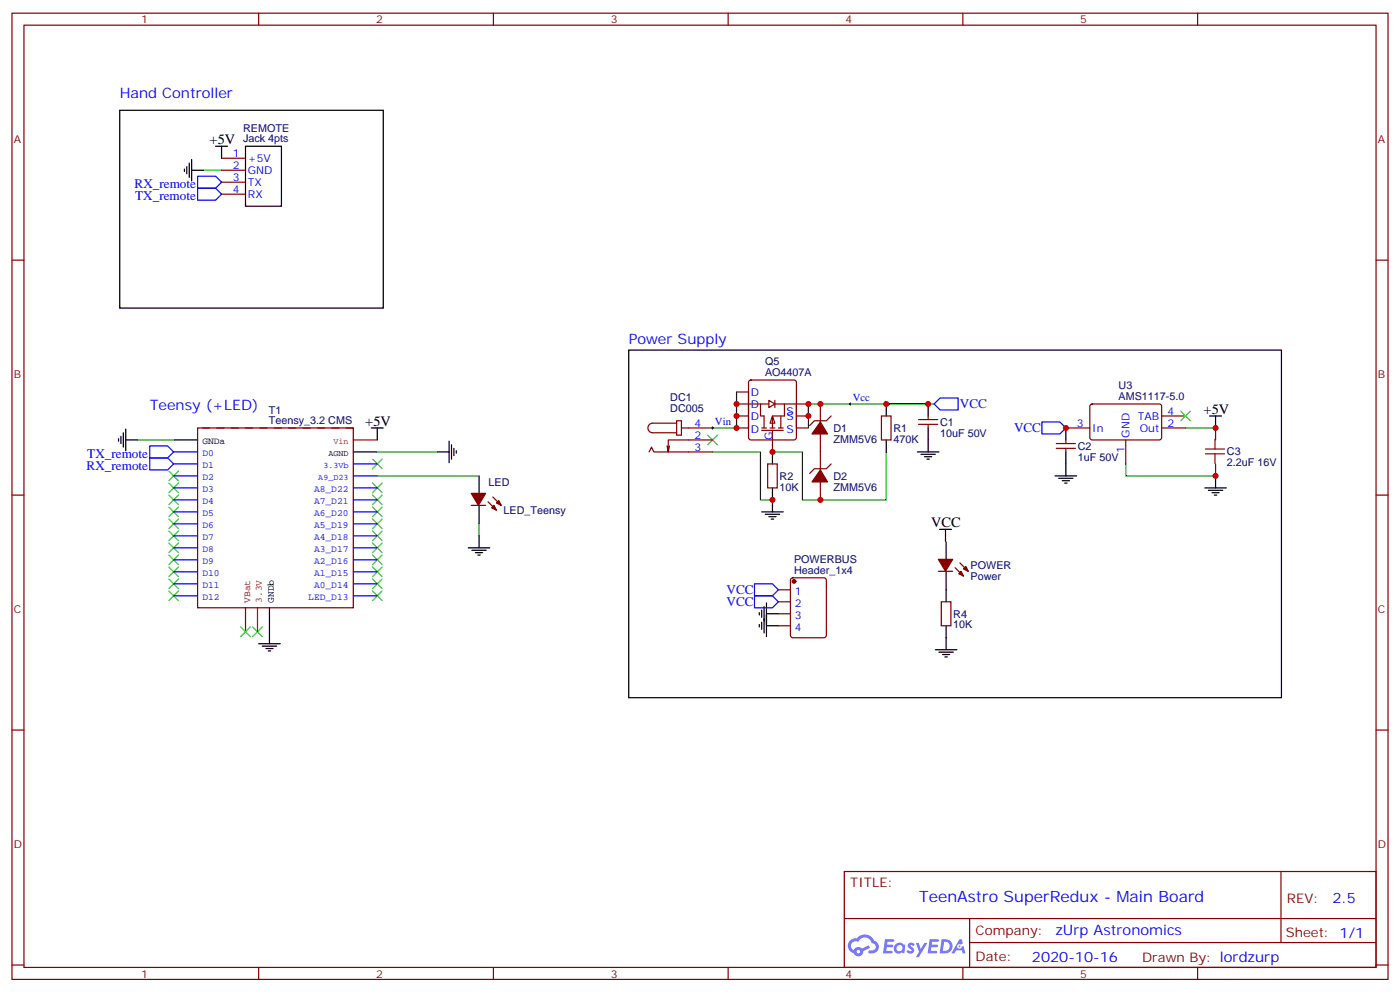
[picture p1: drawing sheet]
<svg xmlns="http://www.w3.org/2000/svg" width="412mm" height="292mm" viewBox="0 0 412 292" stroke-linecap="round" stroke-linejoin="round" font-family="sans-serif">
<g fill="none" stroke="#870000" stroke-width=".35">
<path d="M3.5 3.9h405.4v284.3h-405.4zM7.1 7.4h398.2v277.3h-398.2zM76.2 3.9v3.5M145.3 3.9v3.5M214.5 3.9v3.5M283.6 3.9v3.5M352.8 3.9v3.5M3.5 76.6h3.6M405.3 76.6h3.6M3.5 145.7h3.6M405.3 145.7h3.6M3.5 214.8h3.6"/>
<path d="M405.3 214.8h3.6M248.7 256.5h156.6v28.2h-156.6zM377.3 256.5v20.9M248.7 270.3h156.5M285.6 277.4h119.6M285.6 270.3v14.1M3.5 284h3.6M76.2 284.7v3.5M145.3 284.7v3.5M214.5 284.7v3.5M283.6 284.7v3.5M352.8 284.7v3.5"/>
<path d="M405.3 284h3.6"/>
</g>
<g fill="#5487ff">
<path d="M267.7 277.6a1.22 1.22 0 0 1 1.7 .3l-.4 .6a.47 .47 0 0 0-.3-.4 .47 .47 0 0 0-.5 .2l.1 .2a1.14 1.14 0 0 1 .8 1.8 1.14 1.14 0 0 1-1.9-.1l-.2-.1 .5-.6 .7 .4a.29 .29 0 0 0 .3-.2 .29 .29 0 0 0-.2-.3 1.04 1.04 0 0 1-.6-1.8z"/>
<path d="M260.7 276.4h2.4l.3 .2-.2 .5h-1.8l-.1 .9h1.5l.3 .4-.3 .3h-1.6l-.2 1.1 1.7 .1 .2 .3-.2 .3-2.6 .1z"/>
<path d="M273.8 276.4h2.4l.3 .2-.1 .5h-1.8l-.2 .9h1.6l.3 .4-.4 .3h-1.6l-.1 1.1 1.7 .1 .2 .3-.2 .3h-2.6z"/>
<path d="M282.6 276.4h.7l.3 1.3-.6 .3a.69 .69 0 0 0-1 .2 .69 .69 0 0 0 .4 1 .69 .69 0 0 0 .9-.6l.5-.3 .6 2.2h-.8l-.2-.8h-1.8l-.5 .8h-.8z"/>
<path d="M269.8 277.5h.8l.6 1.8 1.1-1.8h.9l-2.6 4.2h-.8l.9-1.6z"/>
<path d="M277.4 276.4l-.6 4.2h1.3a2.11 2.11 0 0 0 2.5-2.2 2.11 2.11 0 0 0-2.5-2zM278.1 277.1a1.39 1.39 0 0 1 1.7 1.5 1.39 1.39 0 0 1-1.8 1.2h-.3z"/>
<path d="M263.7 278a1.54 1.54 0 0 0-.1 2.2 1.54 1.54 0 0 0 2.2 .1l.6 .3 .3-2.3-.2-.3h-.4a1.49 1.49 0 0 0-2.4 0zM264 279a.94 .94 0 0 1 1.8 0 .94 .94 0 0 1-1.8 0z"/>
<path d="M250.4 276.8a2.18 2.18 0 0 0 1.1 3.7 1.44 1.44 0 0 0 1.6 .9 1.44 1.44 0 0 0 1.2-1.5l2-1-.5-.7-1.9 1a1.47 1.47 0 0 0-2.4 .4 1.39 1.39 0 0 1-.7-1.9 1.39 1.39 0 0 1 2-.5 2.12 2.12 0 0 1 2.2-1.3 2.12 2.12 0 0 1 1.9 1.7 1.14 1.14 0 0 1 1.1 1.4 1.14 1.14 0 0 1-1.7 .7 .43 .43 0 0 0-.5 .4 .43 .43 0 0 0 .4 .5 1.98 1.98 0 0 0 2.5-1.3 1.98 1.98 0 0 0-1.2-2.5 3.1 3.1 0 0 0-5.3-.7l-.9 .1zM252.3 280.1a.55 .55 0 0 1 1.1 0 .55 .55 0 0 1-1.1 0z"/>
<circle cx="282.6" cy="278.5" r=".26"/>
</g>
<g fill="none" stroke="#000" stroke-width=".35">
<path d="M72.3 43h10.6v17.7h-10.6zM185.2 103h192.3v102.3h-192.3zM273.4 118.9v3.5M270.2 133h6.4M271.3 133.7h4.2M272.3 134.4h2.2M273 135.1h.8M273.4 125.9v7.1M314 125.9v3.6M314 133v7.1M224.4 150.6h6.3M225.4 151.3h4.3"/>
<path d="M226.5 152h2.1M227.2 152.8h.7M227.5 147.1v3.5M310.8 140.1h6.3M311.9 140.8h4.2M312.9 141.5h2.1M313.6 142.2h.7M354.9 143.6h6.3M356 144.3h4.2M357 145h2.1M357.7 145.7h.7M358.1 140.1v3.5"/>
<path d="M224.4 179.6v2.1M225.1 178.5v7.8M225.8 177.4v9.9M278.7 173.6v3.5M223.7 180.3v.7M223.7 183.8v.7M224.4 183.1v2.1M225.8 184.1h3.5M225.8 180.6h3.5M275.5 191.2h6.4M276.6 191.9h4.2M277.6 192.6h2.2"/>
<path d="M278.3 193.3h.7M278.7 184.1v7.1"/>
</g>
<path d="M275.2 118.9l1.7-1.8h5.3v3.5h-5.3zM306.9 124.2h5.3l1.8 1.7-1.8 1.8h-5.3zM222.2 175.3h5.3l1.8 1.8-1.8 1.8h-5.3zM222.2 171.8h5.3l1.8 1.8-1.8 1.7h-5.3z" fill="none" stroke="#00f" stroke-width=".35"/>
<g fill="none" stroke="#870000" stroke-width=".35">
<path d="M65.3 46.6h7M65.3 50.1h7M65.3 53.6h7M65.3 57.2h7M217 115.4h3.5v10.5h-3.5M217 118.9h7M220.7 112l.5-.2h12.7l.5 .2 .2 .5v16.3l-.2 .5-.5 .2h-12.7l-.5-.3-.2-.4v-16.3zM231.1 118.9h7M234.6 118.9v7h3.5M191.2 133l.7-1.4 .7 1.4h17.3M197.2 131.2l-.4 1.8M199.3 123.8h1.4v4.3h-1.4z"/>
<path d="M199.3 124.5h-7a1.41 1.41 0 0 0-1.4 1.4 1.41 1.41 0 0 0 1.4 1.5h7M200.7 125.9h9.2M209.9 129.5h-13.1v3.5l-.3-1.8M217 122.4h3.5M227.5 126.6v6.4M234.6 122.4h3.5M270.6 124.9h5.6M270.6 123.5h5.6M273.4 122.4v1.1M273.4 124.9v1M311.1 131.9h5.7M311.1 130.5h5.7"/>
<path d="M314 129.5v1M314 131.9v1.1M358.1 125.9v3.6M358.1 136.5v3.6M229.3 173.6h3.5M229.3 177.1h3.5M233.1 170.2l.4-.2h9.2l.7 .5v16.5l-.4 .6-9.5 .1-.6-.5-.1-16.5zM277.3 177.1h2.8v7h-2.8zM229.3 180.6h3.5M229.3 184.1h3.5"/>
</g>
<circle cx="233.9" cy="171.1" r=".53" fill="#870000" stroke="#870000" stroke-width=".35"/>
<g fill="none" stroke="#3c3" stroke-width=".35">
<path d="M49.7 138.6l2.9 2.9M52.6 138.6l-2.9 2.9M109.7 135.1l2.8 2.8M112.5 135.1l-2.8 2.8M208.5 128.1l2.8 2.8M211.3 128.1l-2.8 2.8M49.7 142.2l2.9 2.8M49.7 145.7l2.9 2.8M49.7 149.2l2.9 2.8M49.7 159.8l2.9 2.8M49.7 156.3l2.9 2.8M49.7 152.8l2.9 2.8"/>
<path d="M52.6 142.2l-2.9 2.8M52.6 145.7l-2.9 2.8M52.6 149.2l-2.9 2.8M52.6 159.8l-2.9 2.8M52.6 156.3l-2.9 2.8M52.6 152.8l-2.9 2.8M109.7 152.8l2.8 2.8M109.7 149.2l2.8 2.8M109.7 145.7l2.8 2.8M109.7 142.2l2.8 2.8M109.7 156.3l2.8 2.8M109.7 159.8l2.8 2.8"/>
<path d="M112.5 152.8l-2.8 2.8M112.5 149.2l-2.8 2.8M112.5 145.7l-2.8 2.8M112.5 142.2l-2.8 2.8M112.5 156.3l-2.8 2.8M112.5 159.8l-2.8 2.8M49.7 173.9l2.9 2.8M49.7 170.4l2.9 2.8M49.7 166.9l2.9 2.8M49.7 163.3l2.9 2.9M52.6 173.9l-2.9 2.8M52.6 170.4l-2.9 2.8"/>
<path d="M52.6 166.9l-2.9 2.8M52.6 163.3l-2.9 2.9M109.7 173.9l2.8 2.8M109.7 170.4l2.8 2.8M109.7 166.9l2.8 2.8M109.7 163.3l2.8 2.9M112.5 173.9l-2.8 2.8M112.5 170.4l-2.8 2.8M112.5 166.9l-2.8 2.8M112.5 163.3l-2.8 2.9M74.4 184.5l2.9 2.8M77.3 184.5l-2.9 2.8"/>
</g>
<path d="M60 50.1h5.3M217 115.4v7M261.1 118.9h14.1M209.9 133h14.1v14.1h3.5M227.5 133h8.9v14.1h24.7v-14.1" fill="none" stroke="#008700" stroke-width=".35"/>
<path d="M355.1 133.6h5.6M355.1 132.1h5.6M357.9 129.3v2.8M357.9 133.6v2.8" fill="none" stroke="#a10000" stroke-width=".35"/>
<path d="M250.1 118.9h.7M250.5 118.5v.7M209.5 125.9h.8M209.9 125.6v.7" fill="none" stroke="#000" stroke-width=".29"/>
<g fill="#fff" stroke="#870000" stroke-width=".35">
<path d="M227.5 122.4l.7 2.1h-1.4z"/>
<path d="M226.5 117.8l1.7 1.1-1.7 1z"/>
</g>
<g fill="none" stroke="#870000" stroke-width=".35">
<path d="M226.5 118.9h-2.5v3.5h1.1v3.5M228.2 118.9h2.9v3.5h-3.6v3.5M228.2 117.8v2.1M241.7 118.9v5.3M321.3 119.1l.4-.2h20.1l.4 .7-.1 9.4-.6 .5-20-.1-.5-.6v-9.2zM224.4 126.6h6.3M224.4 125.9h1.4M226.1 136.5h2.9v7.1h-2.9zM226.8 125.9h1.4M229.3 125.9h1.4M230 122.4v3.5M241.7 127.7v10.6"/>
<path d="M244.8 122.4l-1.4 1.4h-3.5l-1.4 1.4M244.8 136.5l-1.4 1.4h-3.5l-1.4 1.4M259.6 122.4h2.9v7.1h-2.9zM314 125.9h7M331.6 129.5v7M342.2 125.9h7M342.2 122.4h7M138.8 148.7h4.3M143.8 147.7l2.4 2.4M145.2 146.3l2.4 2.4M241.7 141.8v5.3M276.4 168.1h4.2"/>
<path d="M281.3 167.1l2.5 2.4M282.8 165.7l2.4 2.4"/>
</g>
<g fill="none" stroke="#000" stroke-width=".35">
<path d="M35.3 32.5h77.6v58.2h-77.6zM54.3 49.7v.7M55 49v2.2M55.7 48v4.2M56.4 50.1h3.6M56.4 46.9v6.4M63.5 43h3.5M65.3 43v3.6M261.1 118.9v3.5M34.9 129.1v.7M35.6 128.4v2.1M36.3 127.4v4.2"/>
<path d="M37 129.5h3.6M37 126.3v6.3M51.2 129.5h7M104.1 133h7M109.4 125.9h3.5M111.1 125.9v3.6M128.8 133h3.5M132.3 129.8v6.4M133 130.9v4.2M133.7 131.9v2.2M134.4 132.6v.7M227.5 133v3.5"/>
<path d="M261.1 129.5v3.5M356.3 122.4h3.5M358.1 122.4v3.5M141.1 140.1v5.2M141.1 148.9v5.3M141.1 157.7v3.5M227.5 143.6v3.5M276.8 155.8h3.5M278.5 155.8v3.5M278.7 159.5v5.2M79.4 178.9v10.5M137.9 161.2h6.4"/>
<path d="M139 161.9h4.2M140.1 162.6h2.1M140.8 163.3h.7M278.7 168.3v5.3M76.2 189.4h6.3M77.3 190.1h4.2M78.3 190.9h2.1M79 191.6h.7"/>
</g>
<g fill="#870000" stroke="#870000" stroke-width=".35">
<path d="M241.7 124.2l2.1 3.5h-4.6z"/>
<path d="M241.7 138.3l2.1 3.5h-4.6z"/>
<path d="M138.8 145.2h4.3l-2.2 3.5z"/>
<path d="M144.8 149.4l.7-.7 .7 1.4z"/>
<path d="M146.2 148l.7-.7 .7 1.4z"/>
<path d="M276.4 164.6h4.2l-2.1 3.5z"/>
<path d="M282.4 168.8l.7-.7 .7 1.4z"/>
<path d="M283.8 167.4l.7-.7 .7 1.4z"/>
</g>
<path d="M238.1 118.9v7M273.4 118.9h-35.3v3.5M40.6 129.5h10.6M111.1 133h17.7M217 122.4v3.5h-7.1M331.6 136.5v3.6h26.5M349.2 125.9h8.9M111.1 140.1h30M141.1 154.2v3.5" fill="none" stroke="#008700" stroke-width=".35"/>
<g fill="none" stroke="#00f" stroke-width=".35">
<path d="M58.2 51.9h5.3l1.8 1.7-1.8 1.8h-5.3zM58.2 55.4h5.3l1.8 1.8-1.8 1.7h-5.3zM44.1 131.2h5.3l1.8 1.8-1.8 1.8h-5.3zM44.1 134.8h5.3l1.8 1.7-1.8 1.8h-5.3zM51.2 136.5h7M51.2 133h7M104.1 136.5h7M51.2 157.7h7M51.2 154.2h7M51.2 140.1h7M51.2 150.6h7M51.2 147.1h7"/>
<path d="M51.2 143.6h7M104.1 157.7h7M104.1 154.2h7M104.1 140.1h7M104.1 150.6h7M104.1 147.1h7M104.1 143.6h7M51.2 168.3h7M51.2 171.8h7M51.2 175.3h7M51.2 164.7h7M51.2 161.2h7"/>
<path d="M104.1 168.3h7M104.1 171.8h7M104.1 175.3h7M104.1 164.7h7M104.1 161.2h7"/>
</g>
<path d="M104.1 129.5h7M75.8 178.9v7" fill="none" stroke="#f00" stroke-width=".35"/>
<path d="M72.3 178.9v7" fill="none" stroke="#850000" stroke-width=".35"/>
<path d="M58.2 125.9h45.9v53h-45.9z" fill="none" stroke="#600" stroke-width=".35"/>
<path d="M104.1 125.9h-45.9" fill="none" stroke="#600" stroke-width=".35" stroke-dasharray="2.1 2.1"/>
<path d="M347.8 121l2.9 2.8M350.7 121l-2.9 2.8M70.9 184.5l2.8 2.8M73.7 184.5l-2.8 2.8" fill="none" stroke="#3c3" stroke-width=".35"/>
<g fill="#c00">
<circle cx="273.4" cy="118.9" r=".88"/>
<circle cx="241.7" cy="147.1" r=".88"/>
<circle cx="227.5" cy="133" r=".88"/>
<circle cx="227.5" cy="147.1" r=".88"/>
<circle cx="241.7" cy="118.9" r=".88"/>
<circle cx="238.1" cy="118.9" r=".88"/>
<circle cx="238.1" cy="122.4" r=".88"/>
<circle cx="261.1" cy="118.9" r=".88"/>
<circle cx="217" cy="125.9" r=".88"/>
<circle cx="217" cy="122.4" r=".88"/>
<circle cx="217" cy="118.9" r=".88"/>
<circle cx="358.1" cy="140.1" r=".88"/>
<circle cx="314" cy="125.9" r=".88"/>
<circle cx="358.1" cy="125.9" r=".88"/>
</g>
<text font-size="4.6" fill="#00f" x="270.8" y="265.5">TeenAstro SuperRedux - Main Board</text>
<g font-size="4.2" fill="#00f">
<text x="35.3" y="28.9">Hand Controller</text>
<text x="185.2" y="101.2">Power Supply</text>
<text x="44.1" y="120.6">Teensy (+LED)</text>
<text x="392.5" y="265.7">2.5</text>
<text x="310.9" y="275.3">zUrp Astronomics</text>
<text x="304" y="283.1">2020-10-16</text>
</g>
<g font-size="4.2">
<text x="61.7" y="42.3">+5V</text>
<text x="107.6" y="125.2">+5V</text>
<text x="354.5" y="121.7">+5V</text>
<text x="274.3" y="155.1">VCC</text>
</g>
<g font-size="3.9" fill="#00f">
<text x="39.6" y="55.4">RX_remote</text>
<text x="39.8" y="58.9">TX_remote</text>
<text x="282.8" y="120.1">VCC</text>
<text x="298.7" y="127.2">VCC</text>
<text x="25.7" y="134.8">TX_remote</text>
<text x="25.5" y="138.3">RX_remote</text>
<text x="214" y="178.4">VCC</text>
<text x="214" y="174.8">VCC</text>
</g>
<g font-size="3.9" fill="#800">
<text x="250.5" y="261.1">TITLE:</text>
<text x="379.1" y="265.7">REV:</text>
<text x="287.4" y="275.3">Company:</text>
<text x="378.7" y="275.9">Sheet: 1/1</text>
<text x="287.4" y="282.9">Date:</text>
<text x="336.4" y="283">Drawn By: lordzurp</text>
</g>
<g font-size="3.2" fill="#800">
<text x="41.6" y="6.9">1</text>
<text x="110.8" y="6.9">2</text>
<text x="179.9" y="6.9">3</text>
<text x="249.1" y="6.9">4</text>
<text x="318.2" y="6.9">5</text>
<text x="4.1" y="42">A</text>
<text x="405.9" y="42">A</text>
<text x="4.1" y="111.1">B</text>
<text x="405.9" y="111.1">B</text>
<text x="4.1" y="180.3">C</text>
<text x="405.9" y="180.3">C</text>
<text x="4.1" y="249.4">D</text>
<text x="405.9" y="249.4">D</text>
<text x="41.6" y="287.7">1</text>
<text x="110.8" y="287.7">2</text>
<text x="179.9" y="287.7">3</text>
<text x="249.1" y="287.7">4</text>
<text x="318.2" y="287.7">5</text>
</g>
<g font-size="3.2" fill="#000080">
<text x="71.6" y="41.9">Jack 4pts</text>
<text x="71.6" y="38.8">REMOTE</text>
<text x="225.3" y="107.6">Q5</text>
<text x="225.3" y="110.8">AO4407A</text>
<text x="197.4" y="118.1">DC1</text>
<text x="329.5" y="117.7">AMS1117-5.0</text>
<text x="329.5" y="114.6">U3</text>
<text x="79.2" y="124.9">Teensy_3.2 CMS</text>
<text x="79.2" y="121.8">T1</text>
<text x="197.4" y="121.3">DC005</text>
<text x="276.9" y="125.3">C1</text>
<text x="245.5" y="130.3">ZMM5V6</text>
<text x="245.5" y="127.1">D1</text>
<text x="263.2" y="130.3">470K</text>
<text x="263.2" y="127.1">R1</text>
<text x="276.9" y="128.5">10uF 50V</text>
<text x="317.5" y="135.6">1uF 50V</text>
<text x="317.5" y="132.4">C2</text>
<text x="361.4" y="134">C3</text>
<text x="361.4" y="137.2">2.2uF 16V</text>
<text x="143.9" y="143">LED</text>
<text x="229.7" y="141.2">R2</text>
<text x="245.5" y="141.2">D2</text>
<text x="229.7" y="144.4">10K</text>
<text x="245.5" y="144.4">ZMM5V6</text>
<text x="148.3" y="151.3">LED_Teensy</text>
<text x="233.9" y="165.8">POWERBUS</text>
<text x="285.9" y="167.5">POWER</text>
<text x="233.9" y="169">Header_1x4</text>
<text x="285.9" y="170.7">Power</text>
<text x="280.8" y="184.9">10K</text>
<text x="280.8" y="181.8">R4</text>
</g>
<g font-size="3.2" fill="#00f">
<text x="68.5" y="46.2">1</text>
<text x="73" y="47.6">+5V</text>
<text x="68.5" y="49.7">2</text>
<text x="68.5" y="53.3">3</text>
<text x="73" y="51.2">GND</text>
<text x="68.5" y="56.8">4</text>
<text x="73" y="54.7">TX</text>
<text x="73" y="58.2">RX</text>
<text x="221.2" y="119.9">D</text>
<text x="221.2" y="116.4">D</text>
<text x="251.2" y="118">Vcc</text>
<text x="204.6" y="125.6">4</text>
<text x="210.6" y="125.1">Vin</text>
<text x="221.2" y="123.5">D</text>
<text x="231.7" y="123.5">S</text>
<text x="231.7" y="122.1">S</text>
<text x="317.2" y="125.6">3</text>
<text x="335.2" y="123.5">TAB</text>
<text x="344" y="125.6">2</text>
<text x="344" y="122.1">4</text>
<text x="204.6" y="129.1">2</text>
<text x="221.2" y="127.4">D</text>
<text x="227.5" y="129.5" transform="rotate(-90 227.5 129.5)">G</text>
<text x="231.7" y="127.4">S</text>
<text x="321.7" y="127">In</text>
<text x="332.7" y="128.8" transform="rotate(-90 332.7 128.8)">GND</text>
<text x="335.7" y="127">Out</text>
<text x="204.6" y="132.6">3</text>
<text x="331.3" y="133.2" transform="rotate(-90 331.3 133.2)">1</text>
<text x="234.1" y="175">1</text>
<text x="234.1" y="178.5">2</text>
<text x="234.1" y="182">3</text>
<text x="234.1" y="185.6">4</text>
</g>
<g font-size="2.8">
<text x="59.6" y="130.8">GNDa</text>
<text x="80.7" y="177.4" transform="rotate(-90 80.7 177.4)">GNDb</text>
</g>
<g font-size="2.8" fill="#00f">
<text x="59.6" y="134.3">D0</text>
<text x="59.6" y="137.8">D1</text>
<text x="59.6" y="141.4">D2</text>
<text x="59.6" y="144.9">D3</text>
<text x="59.6" y="148.4">D4</text>
<text x="92.5" y="148.4">A7_D21</text>
<text x="92.5" y="144.9">A8_D22</text>
<text x="59.6" y="152">D5</text>
<text x="59.6" y="155.5">D6</text>
<text x="92.5" y="155.5">A5_D19</text>
<text x="92.5" y="152">A6_D20</text>
<text x="59.6" y="159">D7</text>
<text x="92.5" y="159">A4_D18</text>
<text x="59.6" y="162.5">D8</text>
<text x="59.6" y="166.1">D9</text>
<text x="92.5" y="166.1">A2_D16</text>
<text x="92.5" y="162.5">A3_D17</text>
<text x="59.6" y="169.6">D10</text>
<text x="59.6" y="173.1">D11</text>
<text x="92.5" y="173.1">A0_D14</text>
<text x="92.5" y="169.6">A1_D15</text>
<text x="59.6" y="176.7">D12</text>
<text x="90.8" y="176.7">LED_D13</text>
</g>
<text font-size="2.8" fill="#840000" x="73.6" y="177.4" transform="rotate(-90 73.6 177.4)">VBat</text>
<text font-size="2.8" fill="#f00" x="77.2" y="177.4" transform="rotate(-90 77.2 177.4)">3.3V</text>
<text font-size="2.5" fill="#f00" x="98.2" y="130.8">Vin</text>
<g font-size="2.5" fill="#00f">
<text x="95.2" y="137.8">3.3Vb</text>
<text x="93.8" y="141.4">A9_D23</text>
</g>
<text font-size="2.5" x="96.7" y="134.3">AGND</text>
</svg>
